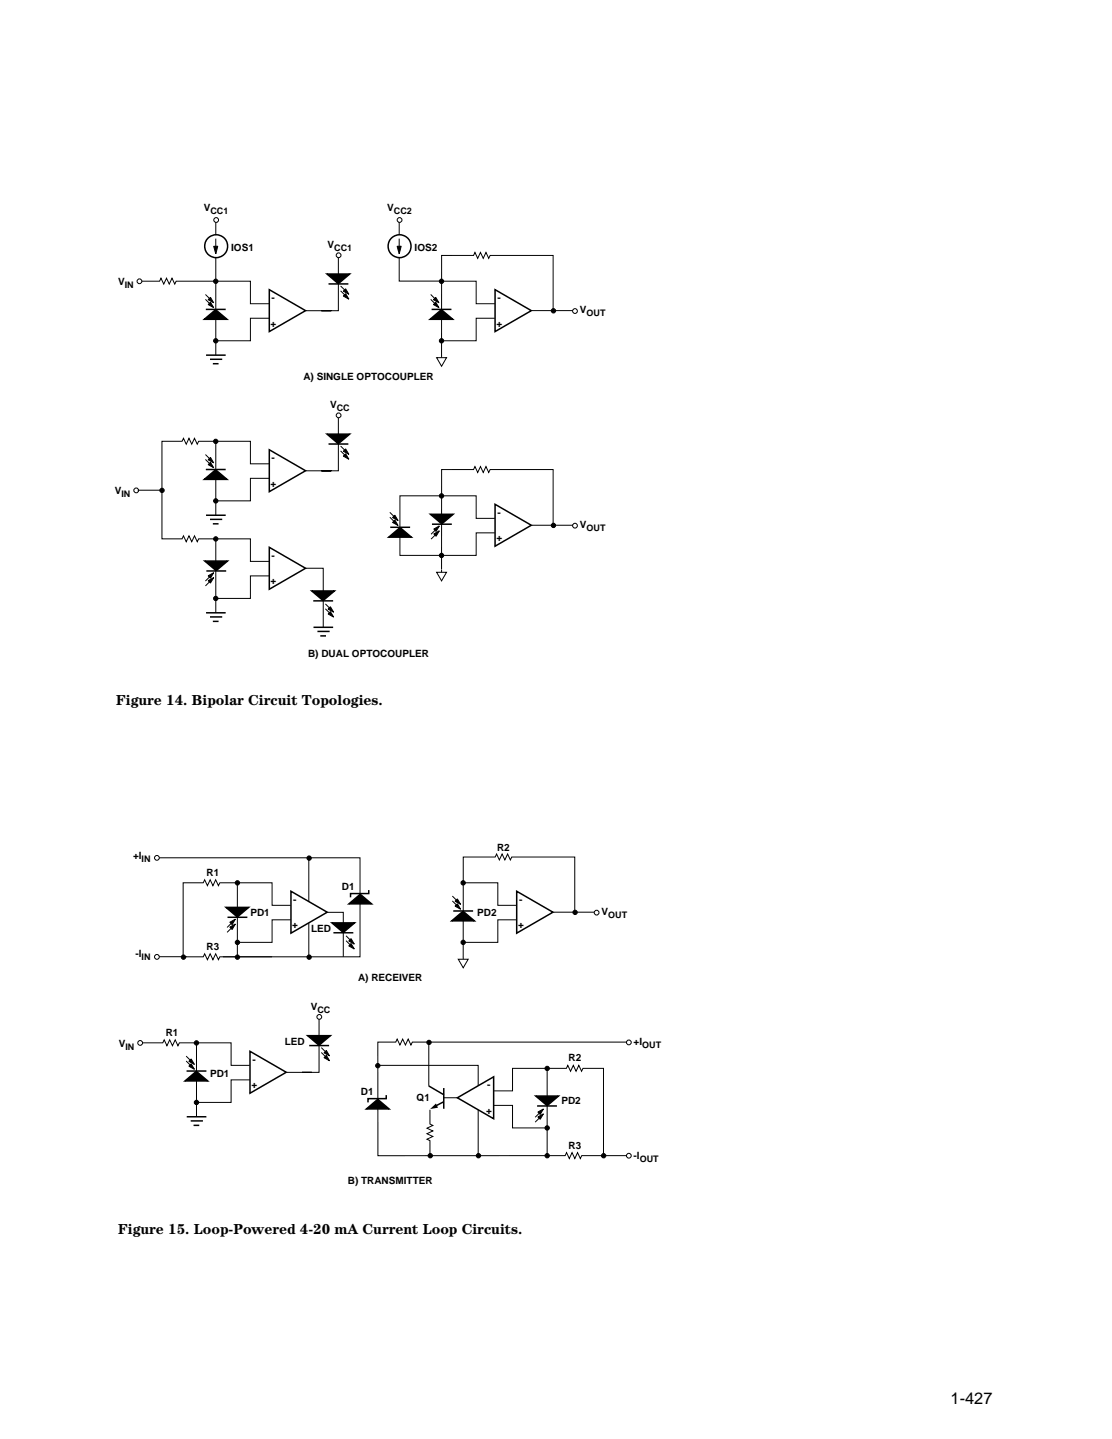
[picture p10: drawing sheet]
<svg xmlns="http://www.w3.org/2000/svg" width="216mm" height="279mm" viewBox="0 0 216 279" stroke-linecap="round" stroke-linejoin="round" font-family="sans-serif">
<path d="M84.8 69.4h1.9l-1 1.7zM85.7 68.9v.5M103.2 60.3h8.4" fill="none" stroke="#000" stroke-width=".19"/>
<path d="M96.1 56.2l7.1 4.1-7.1 4.1z" fill="#fff" stroke="#000" stroke-width=".29"/>
<g fill="#000" stroke="#000" stroke-width=".19">
<path d="M84.6 57.7l.6 1.1-1.1-.6zM84.6 58.7l.6 1-1.1-.6z"/>
<circle cx="85.7" cy="54.6" r=".42"/>
<circle cx="85.7" cy="66.2" r=".42"/>
</g>
<path d="M83.6 57.2l.9 .9M83.6 58.1l.9 .9M85.7 54.6h6.7v4.4h3.7M96.1 61.8h-3.7v4.4h-6.7M107.4 60.3v-10.7h-12.2l-.3 .6-.5-1.2-.6 1.2-.5-1.2-.6 1.2-.5-1.2-.3 .6h-6.2v19.4M59.4 110.3h3.4v11.5" fill="none" stroke="#000" stroke-width=".19"/>
<path d="M83.8 60.1h3.9" fill="none" stroke="#000" stroke-width=".29"/>
<path d="M83.5 62l2.2-1.9 2.2 1.9z" fill="#000" stroke="#000" stroke-width=".29"/>
<path d="M52.3 106.3l7 4-7 4.1z" fill="#fff" stroke="#000" stroke-width=".29"/>
<g fill="#000" stroke="#000" stroke-width=".19">
<path d="M40.4 112.7l1.1-.6-.6 1.1zM40.4 111.8l1.1-.6-.6 1.1zM64.1 117.8l.7 1.1-1.1-.6zM64.1 118.8l.7 1-1.1-.6z"/>
<circle cx="41.9" cy="116.2" r=".42"/>
<circle cx="41.9" cy="104.6" r=".42"/>
</g>
<path d="M40.8 112.8l-.9 1M40.8 111.9l-.9 .9M41.9 104.8v14.2M52.3 111.8h-3.7v4.4h-6.7M63.2 117.3l.9 .9M63.2 118.2l.9 .9" fill="none" stroke="#000" stroke-width=".19"/>
<path d="M40 119h3.8M40.1 110.9h3.8M40.8 119.8h2.3M60.8 116.7h3.9M41.3 120.6h1.1M60.9 121.8h3.8M61.6 122.6h2.4M62.2 123.5h1.1" fill="none" stroke="#000" stroke-width=".29"/>
<path d="M39.8 108.9h4.4l-2.2 1.9zM60.5 114.7h4.4l-2.1 1.9z" fill="#000" stroke="#000" stroke-width=".29"/>
<circle cx="111.6" cy="60.4" r=".46" fill="#fff" stroke="#000" stroke-width=".19"/>
<circle cx="107.5" cy="60.3" r=".42" fill="#000" stroke="#000" stroke-width=".19"/>
<path d="M52.3 56.2l7 4.1-7 4.1z" fill="#fff" stroke="#000" stroke-width=".29"/>
<path d="M27.1 54.6h3.9l.3-.6 .5 1.2 .5-1.2 .6 1.2 .5-1.2 .5 1.2 .3-.6h14.4v4.4h3.7M41.9 42.6v26.4M52.3 61.8h-3.7v4.4h-6.7M84.8 111.1h1.9l-1 1.7zM85.7 110.6v.5" fill="none" stroke="#000" stroke-width=".19"/>
<circle cx="41.9" cy="54.6" r=".42" fill="#000" stroke="#000" stroke-width=".19"/>
<path d="M40 60.1h3.8M40 69h3.8M40.8 69.8h2.3M41.3 70.6h1.1" fill="none" stroke="#000" stroke-width=".29"/>
<path d="M39.7 62l2.2-1.9 2.2 1.9z" fill="#000" stroke="#000" stroke-width=".29"/>
<circle cx="27.1" cy="54.6" r=".46" fill="#fff" stroke="#000" stroke-width=".19"/>
<path d="M40.9 57.7l.6 1.1-1.1-.6zM40.9 58.7l.6 1-1.1-.6zM67.1 56.1l.6 1-1-.6zM67.1 57l.6 1.1-1-.6z" fill="#000" stroke="#000" stroke-width=".19"/>
<path d="M39.9 57.2l.9 .9M39.9 58.1l.9 .9M66.1 55.5l1 .9M66.1 56.5l1 .9M103.2 102h8.4" fill="none" stroke="#000" stroke-width=".19"/>
<path d="M96.1 97.9l7.1 4.1-7.1 4.1z" fill="#fff" stroke="#000" stroke-width=".29"/>
<g fill="#000" stroke="#000" stroke-width=".19">
<circle cx="41.9" cy="66.2" r=".42"/>
<circle cx="85.7" cy="96.3" r=".42"/>
<circle cx="85.7" cy="107.8" r=".42"/>
</g>
<path d="M96.1 100.6h-3.7v-4.3h-14.8v11.5h14.8v-4.3h3.7M107.4 101.9v-10.7h-12.2l-.3 .5-.5-1.1-.6 1.1-.5-1.1-.6 1.1-.5-1.1-.3 .6h-6.2v19.3" fill="none" stroke="#000" stroke-width=".19"/>
<circle cx="111.6" cy="102.1" r=".46" fill="#fff" stroke="#000" stroke-width=".19"/>
<circle cx="107.5" cy="102" r=".42" fill="#000" stroke="#000" stroke-width=".19"/>
<path d="M65.7 49.7v10.6h-6.4" fill="none" stroke="#000" stroke-width=".19"/>
<circle cx="65.7" cy="49.6" r=".46" fill="#fff" stroke="#000" stroke-width=".19"/>
<path d="M63.8 55.1h3.8M83.9 101.8h3.8" fill="none" stroke="#000" stroke-width=".29"/>
<path d="M63.5 53.2h4.4l-2.2 1.9zM83.6 99.9h4.4l-2.2 1.8z" fill="#000" stroke="#000" stroke-width=".29"/>
<path d="M84.2 103.7l1.1-.6-.6 1zM84.2 102.7l1.1-.6-.6 1.1z" fill="#000" stroke="#000" stroke-width=".19"/>
<path d="M84.6 103.8l-.9 .9M84.6 102.8l-.9 .9" fill="none" stroke="#000" stroke-width=".19"/>
<circle cx="42" cy="42.7" r=".46" fill="#fff" stroke="#000" stroke-width=".19"/>
<circle cx="42" cy="47.8" r="2.22" fill="#fff" stroke="#000" stroke-width=".29"/>
<path d="M41.5 47.8h.8l-.4 1.5z" fill="#000" stroke="#000" stroke-width=".19"/>
<path d="M41.9 46.3v1.8M77.5 42.6v12h8.1" fill="none" stroke="#000" stroke-width=".19"/>
<circle cx="77.6" cy="42.7" r=".46" fill="#fff" stroke="#000" stroke-width=".19"/>
<circle cx="77.6" cy="47.8" r="2.22" fill="#fff" stroke="#000" stroke-width=".29"/>
<path d="M77.1 47.8h.8l-.4 1.5z" fill="#000" stroke="#000" stroke-width=".19"/>
<path d="M77.5 46.3v1.8" fill="none" stroke="#000" stroke-width=".19"/>
<path d="M52.3 87.3l7 4.1-7 4.1z" fill="#fff" stroke="#000" stroke-width=".29"/>
<circle cx="41.9" cy="85.7" r=".42" fill="#000" stroke="#000" stroke-width=".19"/>
<path d="M41.9 85.8v14.2M52.3 90.1h-3.7v-4.4h-10l-.3 .5-.5-1.1-.6 1.1-.5-1.1-.5 1.1-.6-1.1-.2 .6h-4v18.9h4l.2-.6 .6 1.2 .5-1.2 .5 1.2 .6-1.2 .5 1.2 .3-.6h10v4.4h3.7M52.3 92.9h-3.7v4.3h-6.7" fill="none" stroke="#000" stroke-width=".19"/>
<path d="M40 91.2h3.8M40 100h3.8M40.8 100.8h2.3M41.3 101.7h1.1" fill="none" stroke="#000" stroke-width=".29"/>
<path d="M39.7 93.1l2.2-1.9 2.2 1.9z" fill="#000" stroke="#000" stroke-width=".29"/>
<circle cx="26.4" cy="95.2" r=".46" fill="#fff" stroke="#000" stroke-width=".19"/>
<g fill="#000" stroke="#000" stroke-width=".19">
<path d="M40.9 88.8l.6 1.1-1.1-.6zM40.9 89.8l.6 1-1.1-.6zM67.1 87.2l.6 1-1-.6zM67.1 88.1l.6 1.1-1-.6z"/>
<circle cx="41.9" cy="97.3" r=".42"/>
</g>
<path d="M39.9 88.3l.9 .9M39.9 89.2l.9 .9M65.7 80.8v10.6h-6.4M66.1 86.6l1 .9M66.1 87.6l1 .9" fill="none" stroke="#000" stroke-width=".19"/>
<circle cx="65.7" cy="80.6" r=".46" fill="#fff" stroke="#000" stroke-width=".19"/>
<path d="M63.8 86.2h3.8M75.8 102.4h3.8" fill="none" stroke="#000" stroke-width=".29"/>
<path d="M63.5 84.3h4.4l-2.2 1.9zM75.5 104.3l2.2-1.9 2.2 1.9z" fill="#000" stroke="#000" stroke-width=".29"/>
<path d="M26.7 95.2h4.8M75.7 99.5l.9 .9M75.7 100.4l.9 .9M60 166.6v19.3M107.4 177.1h8.4M89 186.2h1.9l-1 1.7zM89.9 185.7v.5M73.3 206.9h19.5v17.4" fill="none" stroke="#000" stroke-width=".19"/>
<g fill="#000" stroke="#000" stroke-width=".19">
<path d="M76.7 100l.6 1.1-1.1-.6zM76.7 101l.6 1-1.1-.6z"/>
<circle cx="31.5" cy="95.2" r=".42"/>
</g>
<path d="M100.3 173l7.1 4.1-7.1 4.1z" fill="#fff" stroke="#000" stroke-width=".29"/>
<g fill="#000" stroke="#000" stroke-width=".19">
<path d="M88.8 174.5l.6 1.1-1-.6zM88.8 175.5l.6 1-1-.6z"/>
<circle cx="89.9" cy="171.4" r=".42"/>
<circle cx="89.9" cy="183" r=".42"/>
</g>
<path d="M87.8 174l.9 .9M87.8 174.9l.9 .9M90 171.4h6.7v4.4h3.6M100.3 178.6h-3.6v4.4h-6.8M111.6 177.1v-10.7h-12.2l-.3 .6-.5-1.2-.6 1.2-.5-1.2-.5 1.2-.6-1.2-.3 .6h-6.2v19.4" fill="none" stroke="#000" stroke-width=".19"/>
<path d="M88 176.9h3.9" fill="none" stroke="#000" stroke-width=".29"/>
<path d="M87.7 178.8l2.2-1.9 2.2 1.9z" fill="#000" stroke="#000" stroke-width=".29"/>
<circle cx="115.8" cy="177.2" r=".46" fill="#fff" stroke="#000" stroke-width=".19"/>
<circle cx="111.7" cy="177.1" r=".42" fill="#000" stroke="#000" stroke-width=".19"/>
<path d="M56.5 173l7 4.1-7 4.1z" fill="#fff" stroke="#000" stroke-width=".29"/>
<g fill="#000" stroke="#000" stroke-width=".19">
<path d="M44.6 179.1l1.1-.6-.6 1zM44.6 180l1.1-.6-.6 1.1zM68.2 182.3l.6 1-1.1-.6zM68.2 183.2l.6 1.1-1.1-.6z"/>
<circle cx="46.1" cy="171.4" r=".42"/>
</g>
<path d="M45 179.2l-.9 .9M56.5 178.6h-3.7v4.4h-6.7M45 180.1l-.9 .9M67.2 181.7l.9 .9M67.2 182.6l.9 1M86.1 213.1h2.7" fill="none" stroke="#000" stroke-width=".19"/>
<path d="M67.7 175.5l2.3-1.9 2.1 1.9z" fill="#000" stroke="#000" stroke-width=".29"/>
<path d="M88.8 213.1l7-4v8.1z" fill="#fff" stroke="#000" stroke-width=".29"/>
<g fill="#000" stroke="#000" stroke-width=".19">
<circle cx="46.1" cy="183" r=".42"/>
<circle cx="83.3" cy="202.4" r=".42"/>
<circle cx="106.2" cy="219" r=".42"/>
<circle cx="106.2" cy="207.4" r=".42"/>
</g>
<path d="M89.8 171.4h.4M95.9 214.6h3.6v4.4h6.7M106.3 207.4h-6.8v4.4h-3.6" fill="none" stroke="#000" stroke-width=".19"/>
<path d="M44.2 178.1h3.8" fill="none" stroke="#000" stroke-width=".29"/>
<path d="M43.9 176.2h4.4l-2.2 1.9z" fill="#000" stroke="#000" stroke-width=".29"/>
<path d="M48.5 204.1l7.1 4.1-7.1 4.1z" fill="#fff" stroke="#000" stroke-width=".29"/>
<circle cx="38.1" cy="202.5" r=".42" fill="#000" stroke="#000" stroke-width=".19"/>
<path d="M27.7 202.5h3.9l.3-.6 .5 1.1 .5-1.1 .6 1.1 .5-1.1 .6 1.1 .2-.5h10.1v4.4h3.6M38.2 202.6v14.2M48.5 209.7h-3.6v4.3h-6.8" fill="none" stroke="#000" stroke-width=".19"/>
<path d="M36.2 208h3.9M36.3 216.8h3.8M37 217.6h2.4M37.6 218.5h1.1" fill="none" stroke="#000" stroke-width=".29"/>
<path d="M35.9 209.9l2.2-1.9 2.2 1.9z" fill="#000" stroke="#000" stroke-width=".29"/>
<circle cx="27.2" cy="202.5" r=".46" fill="#fff" stroke="#000" stroke-width=".19"/>
<g fill="#000" stroke="#000" stroke-width=".19">
<path d="M37.1 205.6l.7 1.1-1.1-.6zM37.1 206.6l.7 1-1.1-.6zM63.4 204l.6 1-1.1-.6zM63.4 204.9l.6 1.1-1.1-.6z"/>
<circle cx="38.1" cy="214.1" r=".42"/>
</g>
<path d="M61.9 197.6v10.6h-6.3M36.1 205.1l1 .9M36.1 206l1 .9M62.4 203.4l.9 .9M62.4 204.4l.9 .9" fill="none" stroke="#000" stroke-width=".19"/>
<circle cx="62" cy="197.4" r=".46" fill="#fff" stroke="#000" stroke-width=".19"/>
<path d="M64.7 181.1h3.9M60 203h3.9M104.3 214.7h3.8" fill="none" stroke="#000" stroke-width=".29"/>
<path d="M64.4 179.2h4.4l-2.1 1.9zM59.7 201.1h4.4l-2.1 1.9zM104 212.8h4.4l-2.2 1.9z" fill="#000" stroke="#000" stroke-width=".29"/>
<path d="M30.5 166.6h39.4v19.2h-26.6M46.1 171.5v14.4M56.5 175.8h-3.7v-4.4h-10.1l-.3 .6-.5-1.2-.6 1.2-.5-1.2-.5 1.2-.6-1.2-.2 .6h-3.9v14.4h3.9l.2-.6 .6 1.1 .5-1.1 .5 1.1 .6-1.1 .5 1.1 .3-.5h10.1M63.5 177.1h3.2v8.7M30.7 185.8h5.5" fill="none" stroke="#000" stroke-width=".19"/>
<circle cx="30.5" cy="185.8" r=".46" fill="#fff" stroke="#000" stroke-width=".19"/>
<path d="M71.6 172.8v.7h-3.5v.7" fill="none" stroke="#000" stroke-width=".29"/>
<circle cx="30.5" cy="166.6" r=".46" fill="#fff" stroke="#000" stroke-width=".19"/>
<g fill="#000" stroke="#000" stroke-width=".19">
<circle cx="60" cy="166.6" r=".42"/>
<circle cx="35.6" cy="185.8" r=".42"/>
<circle cx="46.1" cy="185.8" r=".42"/>
<circle cx="60" cy="185.8" r=".42"/>
<circle cx="73.3" cy="206.9" r=".42"/>
<circle cx="83.5" cy="224.4" r=".42"/>
<circle cx="92.9" cy="224.4" r=".42"/>
<circle cx="106.2" cy="224.4" r=".42"/>
<circle cx="117.2" cy="224.4" r=".42"/>
</g>
<path d="M83.3 202.4v8.4M83.5 215.5v2.7l.5 .3-1.1 .6 1.1 .5-1.1 .5 1.1 .6-1.1 .5 .6 .3v2.9M106.2 207.5v16.9M106.6 207.4h3.4l.2-.5 .6 1.1 .5-1.1 .5 1.1 .6-1.1 .5 1.1 .3-.6h4v16.9M122.1 202.3h-42l-.3 .6-.5-1.1-.6 1.1-.5-1.1-.6 1.1-.5-1.1-.3 .5h-3.4v22.1h36.3l.3-.6 .5 1.1 .6-1.1 .5 1.1 .5-1.1 .6 1.1 .2-.5h8.8" fill="none" stroke="#000" stroke-width=".19"/>
<path d="M75 212.6v.7h-3.5v.7M83.2 210.8l3 1.8M86.1 213.9l-1.6 .9M86.2 211.3v4" fill="none" stroke="#000" stroke-width=".29"/>
<path d="M83.5 215.3l1.1-1 .4 .8z" fill="#000"/>
<path d="M71.1 215.3l2.3-1.9 2.1 1.9z" fill="#000" stroke="#000" stroke-width=".29"/>
<g fill="#fff" stroke="#000" stroke-width=".19">
<circle cx="122.1" cy="202.4" r=".46"/>
<circle cx="122.1" cy="224.4" r=".46"/>
</g>
<path d="M104.4 216.9l1.1-.6-.6 1zM104.4 215.9l1.1-.6-.6 1.1z" fill="#000" stroke="#000" stroke-width=".19"/>
<path d="M104.8 217l-.9 .9M104.8 216l-.9 .9" fill="none" stroke="#000" stroke-width=".19"/>
<text font-size="3.2" x="184.6" y="272.6">1-427</text>
<g font-size="2.8">
<text x="22.6" y="136.9">Figure 14. Bipolar Circuit Topologies.</text>
<text x="22.9" y="239.5">Figure 15. Loop-Powered 4-20 mA Current Loop Circuits.</text>
</g>
<g font-size="1.9">
<text x="39.6" y="41.1">V</text>
<text x="75.2" y="41.1">V</text>
<text x="44.9" y="48.8">IOS1</text>
<text x="63.6" y="48.1">V</text>
<text x="80.5" y="48.8">IOS2</text>
<text x="22.9" y="55.3">V</text>
<text x="52.7" y="58.4">-</text>
<text x="96.6" y="58.4">-</text>
<text x="52.5" y="63.4">+</text>
<text x="96.4" y="63.4">+</text>
<text x="112.6" y="60.8">V</text>
<text x="58.9" y="73.7">A) SINGLE OPTOCOUPLER</text>
<text x="64.1" y="79.2">V</text>
<text x="52.7" y="89.5">-</text>
<text x="22.3" y="95.9">V</text>
<text x="52.5" y="94.5">+</text>
<text x="96.6" y="100.1">-</text>
<text x="96.4" y="105.1">+</text>
<text x="112.6" y="102.5">V</text>
<text x="52.5" y="113.5">+</text>
<text x="52.7" y="108.5">-</text>
<text x="59.8" y="127.5">B) DUAL OPTOCOUPLER</text>
<text x="25.8" y="166.7">+I</text>
<text x="96.5" y="165.2">R2</text>
<text x="40.1" y="170">R1</text>
<text x="66.4" y="172.8">D1</text>
<text x="48.6" y="177.9">PD1</text>
<text x="56.9" y="175.2">-</text>
<text x="92.6" y="177.8">PD2</text>
<text x="100.8" y="175.2">-</text>
<text x="116.8" y="177.6">V</text>
<text x="26.3" y="185.8">-I</text>
<text x="40.1" y="184.5">R3</text>
<text x="56.8" y="180.2">+</text>
<text x="60.4" y="181">LED</text>
<text x="100.6" y="180.2">+</text>
<text x="69.5" y="190.5">A) RECEIVER</text>
<text x="60.3" y="196">V</text>
<text x="23.1" y="203.2">V</text>
<text x="32.2" y="201.2">R1</text>
<text x="55.3" y="202.9">LED</text>
<text x="123" y="203">+I</text>
<text x="40.8" y="209.1">PD1</text>
<text x="49" y="206.3">-</text>
<text x="110.4" y="205.9">R2</text>
<text x="48.8" y="211.3">+</text>
<text x="70.1" y="212.5">D1</text>
<text x="80.9" y="213.8">Q1</text>
<text x="94.6" y="211.3">-</text>
<text x="109" y="214.3">PD2</text>
<text x="94.4" y="216.3">+</text>
<text x="110.4" y="223">R3</text>
<text x="123" y="225.1">-I</text>
<text x="67.5" y="229.9">B) TRANSMITTER</text>
</g>
<g font-size="1.7">
<text x="40.9" y="41.6">CC1</text>
<text x="76.5" y="41.6">CC2</text>
<text x="64.9" y="48.7">CC1</text>
<text x="24.2" y="55.9">IN</text>
<text x="113.9" y="61.4">OUT</text>
<text x="65.4" y="79.8">CC</text>
<text x="23.6" y="96.5">IN</text>
<text x="113.9" y="103.1">OUT</text>
<text x="27.5" y="167.3">IN</text>
<text x="118.1" y="178.2">OUT</text>
<text x="27.5" y="186.4">IN</text>
<text x="61.6" y="196.6">CC</text>
<text x="24.4" y="203.8">IN</text>
<text x="124.7" y="203.6">OUT</text>
<text x="124.2" y="225.7">OUT</text>
</g>
</svg>
